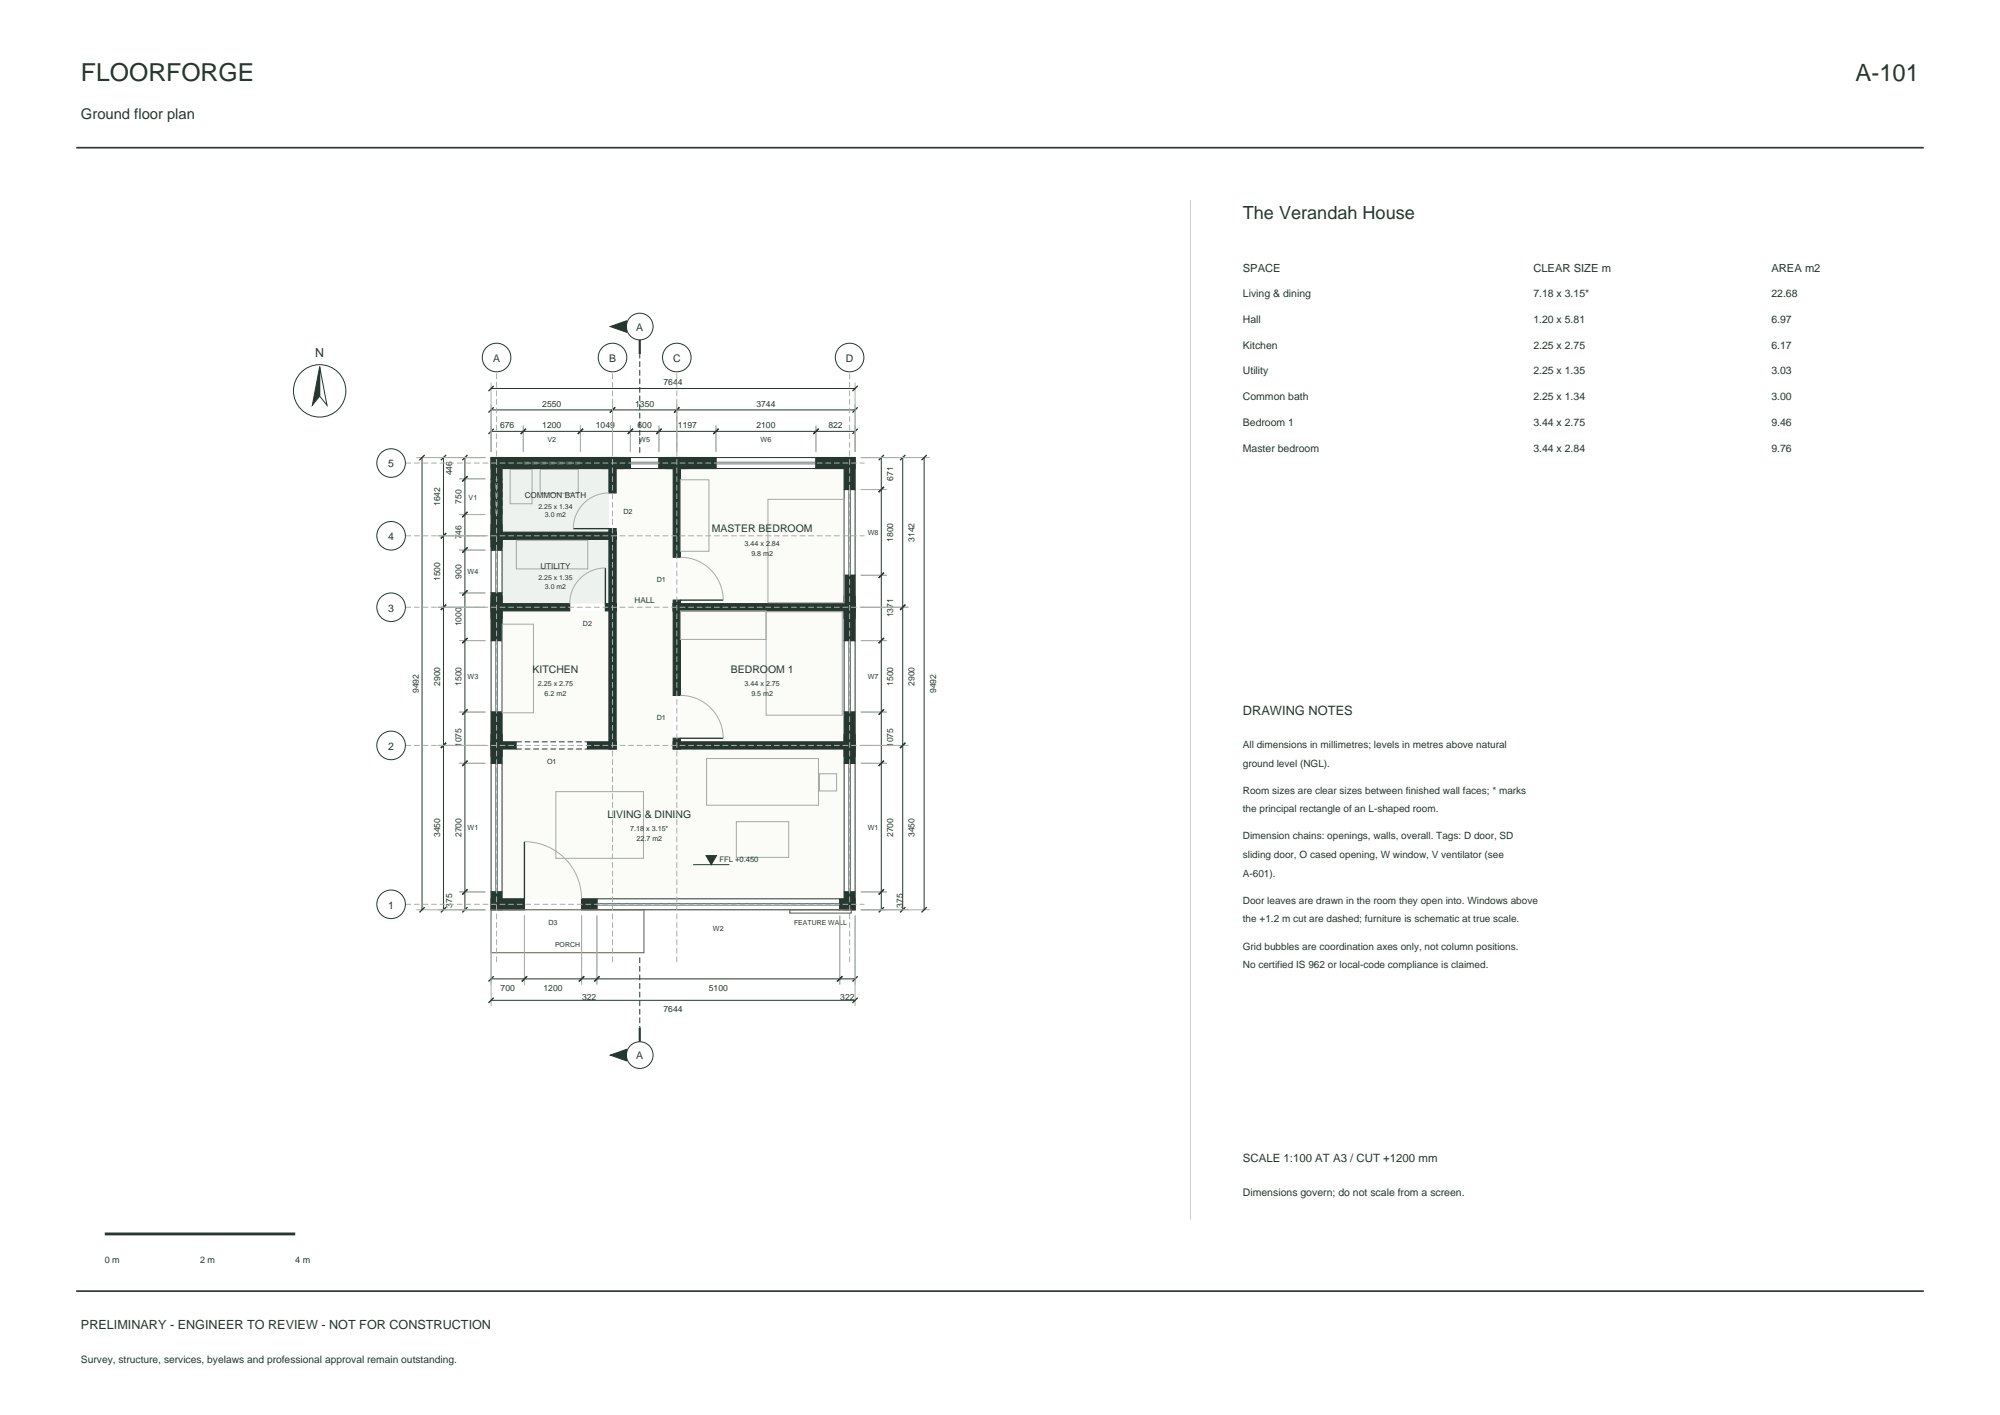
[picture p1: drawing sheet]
<svg xmlns="http://www.w3.org/2000/svg" width="420mm" height="297mm" viewBox="0 0 420 297" stroke-linecap="round" stroke-linejoin="round" font-family="sans-serif">
<path d="M16 31h388M16 271h388" fill="none" stroke="#25372f" stroke-width=".35"/>
<g fill="#fbfbf7">
<path d="M105.4 157.2h24v-.7h12v.7h35.9v31.5h-71.9z" fill-rule="evenodd"/>
<path d="M129.4 98.3h12v58.2h-12z" fill-rule="evenodd"/>
<path d="M105.4 128.2h22.5v27.5h-22.5z" fill-rule="evenodd"/>
</g>
<g fill="#eef2ef">
<path d="M105.4 113.2h22.5v13.5h-22.5z" fill-rule="evenodd"/>
<path d="M105.4 98.3h22.5v13.4h-22.5z" fill-rule="evenodd"/>
</g>
<g fill="#fbfbf7">
<path d="M142.9 128.2h34.4v27.5h-34.4z" fill-rule="evenodd"/>
<path d="M142.9 98.3h34.4v28.4h-34.4z" fill-rule="evenodd"/>
</g>
<g fill="#25372f" stroke="#25372f" stroke-width=".25">
<path d="M103.1 154.2h2.3v6h-2.3z" fill-rule="evenodd"/>
<path d="M103.1 187.2h2.3v3.8h-2.3z" fill-rule="evenodd"/>
<path d="M176.4 188.7h3.2v2.3h-3.2z" fill-rule="evenodd"/>
<path d="M122.1 188.7h3.2v2.3h-3.2z" fill-rule="evenodd"/>
<path d="M103.1 188.7h7v2.3h-7z" fill-rule="evenodd"/>
<path d="M103.1 125.2h2.3v9.3h-2.3z" fill-rule="evenodd"/>
<path d="M103.1 149.5h2.3v9.3h-2.3z" fill-rule="evenodd"/>
<path d="M123.4 155.7h6v1.5h-6z" fill-rule="evenodd"/>
<path d="M103.1 155.7h5.3v1.5h-5.3z" fill-rule="evenodd"/>
<path d="M103.1 110.2h2.3v5.3h-2.3z" fill-rule="evenodd"/>
<path d="M103.1 124.5h2.3v5.3h-2.3z" fill-rule="evenodd"/>
<path d="M127.1 126.7h2.3v1.5h-2.3z" fill-rule="evenodd"/>
<path d="M103.1 126.7h16.5v1.5h-16.5z" fill-rule="evenodd"/>
<path d="M103.1 96h2.3v18.8h-2.3z" fill-rule="evenodd"/>
<path d="M103.1 111.7h26.3v1.5h-26.3z" fill-rule="evenodd"/>
<path d="M103.1 96h27.8v2.3h-27.8z" fill-rule="evenodd"/>
<path d="M127.9 126.7h1.5v30.5h-1.5z" fill-rule="evenodd"/>
<path d="M127.9 111.7h1.5v16.5h-1.5z" fill-rule="evenodd"/>
<path d="M127.9 111h1.5v2.2h-1.5z" fill-rule="evenodd"/>
<path d="M127.9 96h1.5v7.5h-1.5z" fill-rule="evenodd"/>
<path d="M138.4 96h6v2.3h-6z" fill-rule="evenodd"/>
<path d="M126.3 96h6.1v2.3h-6.1z" fill-rule="evenodd"/>
<path d="M141.4 126.7h1.5v19.3h-1.5z" fill-rule="evenodd"/>
<path d="M141.4 155h1.5v2.2h-1.5z" fill-rule="evenodd"/>
<path d="M141.4 155.7h38.2v1.5h-38.2z" fill-rule="evenodd"/>
<path d="M141.4 126h1.5v2.2h-1.5z" fill-rule="evenodd"/>
<path d="M141.4 96h1.5v21h-1.5z" fill-rule="evenodd"/>
<path d="M141.4 126.7h38.2v1.5h-38.2z" fill-rule="evenodd"/>
<path d="M139.8 96h10.6v2.3h-10.6z" fill-rule="evenodd"/>
<path d="M171.3 96h8.3v2.3h-8.3z" fill-rule="evenodd"/>
<path d="M177.3 154.2h2.3v6h-2.3z" fill-rule="evenodd"/>
<path d="M177.3 187.2h2.3v3.8h-2.3z" fill-rule="evenodd"/>
<path d="M177.3 125.2h2.3v9.3h-2.3z" fill-rule="evenodd"/>
<path d="M177.3 149.5h2.3v9.3h-2.3z" fill-rule="evenodd"/>
<path d="M177.3 120.8h2.3v9h-2.3z" fill-rule="evenodd"/>
<path d="M177.3 96h2.3v6.8h-2.3z" fill-rule="evenodd"/>
</g>
<g fill="none" stroke="#25372f" stroke-width=".28">
<path d="M89.2 95.5l-1.1 1.1M93.7 95.5l-1.1 1.1M98.2 100l-1.1 1.1M98.2 95.5l-1.1 1.1M103.7 90l-1.1 1.1M103.7 85.5l-1.1 1.1M103.7 81l-1.1 1.1M110.4 90l-1.1 1.1M122.4 90l-1.1 1.1M129.2 85.5l-1.1 1.1M132.9 90l-1.1 1.1M138.9 90l-1.1 1.1"/>
<path d="M142.7 85.5l-1.1 1.1M150.9 90l-1.1 1.1M171.9 90l-1.1 1.1M180.1 90l-1.1 1.1M180.1 85.5l-1.1 1.1M180.1 81l-1.1 1.1M185.6 95.5l-1.1 1.1M190.1 95.5l-1.1 1.1M194.6 95.5l-1.1 1.1M93.7 111.9l-1.1 1.1M98.2 114.9l-1.1 1.1M98.2 107.4l-1.1 1.1"/>
<path d="M120.4 111h7.5M127.1 119.2v7.5M185.6 102.2l-1.1 1.1M93.7 126.9l-1.1 1.1M98.2 133.9l-1.1 1.1M98.2 123.9l-1.1 1.1M142.9 126h9M185.6 133.9l-1.1 1.1M185.6 120.2l-1.1 1.1M190.1 126.9l-1.1 1.1M93.7 155.9l-1.1 1.1M98.2 159.7l-1.1 1.1"/>
<path d="M98.2 148.9l-1.1 1.1M142.9 155h9M185.6 159.7l-1.1 1.1M185.6 148.9l-1.1 1.1M190.1 155.9l-1.1 1.1M110.1 176.7v12M89.2 190.4l-1.1 1.1M93.7 190.4l-1.1 1.1M98.2 190.4l-1.1 1.1M98.2 186.7l-1.1 1.1M185.6 190.4l-1.1 1.1M185.6 186.7l-1.1 1.1"/>
<path d="M190.1 190.4l-1.1 1.1M194.6 190.4l-1.1 1.1M103.7 204.9l-1.1 1.1M103.7 209.4l-1.1 1.1M110.7 204.9l-1.1 1.1M122.7 204.9l-1.1 1.1M125.9 204.9l-1.1 1.1M176.9 204.9l-1.1 1.1M180.1 204.9l-1.1 1.1M180.1 209.4l-1.1 1.1"/>
</g>
<g fill="none" stroke="#a8afa4" stroke-width=".21">
<path d="M87.4 96h14.5M103.1 80.3v14.5M109.9 89.3v5.5M121.9 89.3v5.5M128.6 84.8v10M132.4 89.3v5.5M138.4 89.3v5.5M142.1 84.8v10M150.4 89.3v5.5M171.3 89.3v5.5M179.6 80.3v14.5M180.8 96h14.5"/>
<path d="M91.9 112.5h10M96.4 115.5h5.5M96.4 108h5.5M96.4 100.5h5.5M127.1 119.2a7.5 7.5 0 0 0-7.5 7.5M127.9 103.5a7.5 7.5 0 0 0-7.5 7.5M142.9 117a9 9 0 0 1 9 9M180.8 102.8h5.5M91.9 127.5h10M96.4 134.5h5.5M96.4 124.5h5.5M180.8 134.5h5.5"/>
<path d="M180.8 127.5h10M180.8 120.8h5.5M91.9 156.5h10M96.4 149.5h5.5M142.9 146a9 9 0 0 1 9 9M180.8 149.5h5.5M180.8 156.5h10M96.4 160.2h5.5M110.1 176.7a12 12 0 0 1 12 12M180.8 160.2h5.5M87.4 191h14.5M96.4 187.2h5.5"/>
<path d="M103.1 192.2v19M110.1 192.2v14.5M122.1 192.2v14.5M125.3 192.2v14.5M176.4 192.2v14.5M179.6 192.2v19M180.8 191h14.5M180.8 187.2h5.5"/>
</g>
<path d="M109.9 96h12M109.9 98.3h12M134.3 95v-20.7M103.1 108v-7.5M105.4 108v-7.5M108.4 157.2h15M108.4 155.7h15M134.3 201v14.7" fill="none" stroke="#25372f" stroke-width=".21" stroke-dasharray="1.2 .6" stroke-linecap="butt"/>
<g fill="none" stroke="#25372f" stroke-width=".21">
<path d="M67.1 77l1.6 8.1-1.6-2zM88.6 96v95M93.1 96v95M97.6 96v95M103.1 90.5h76.5M103.1 86h76.5M103.1 81.5h76.5M109.9 96v2.3M121.9 96v2.3M132.4 96h6v2.3h-6zM150.4 96h20.9v2.3h-20.9zM185.1 96v95"/>
<path d="M189.6 96v95M194.1 96v95M103.1 115.5h2.3v9h-2.3zM103.1 108h2.3M103.1 100.5h2.3M177.3 102.8h2.3v18h-2.3zM103.1 134.5h2.3v15h-2.3zM177.3 134.5h2.3v15h-2.3zM103.1 160.2h2.3v27h-2.3zM177.3 160.2h2.3v27h-2.3zM125.3 188.7h51.1v2.3h-51.1zM145.6 181.5h7.6"/>
<path d="M103.1 205.5h76.5M103.1 210h76.5"/>
<circle cx="104.3" cy="75" r="3"/>
<circle cx="128.6" cy="75" r="3"/>
<circle cx="134.3" cy="68.5" r="2.8"/>
<circle cx="142.1" cy="75" r="3"/>
<circle cx="178.4" cy="75" r="3"/>
<circle cx="67.1" cy="82" r="5.5"/>
<circle cx="82.1" cy="97.2" r="3"/>
<circle cx="82.1" cy="112.5" r="3"/>
<circle cx="82.1" cy="127.5" r="3"/>
<circle cx="82.1" cy="156.5" r="3"/>
<circle cx="82.1" cy="189.8" r="3"/>
<circle cx="134.3" cy="221.5" r="2.8"/>
</g>
<g fill="none" stroke="#5f7d78" stroke-width=".21">
<path d="M132.4 97h6M132.4 97.4h6M150.4 97h20.9M150.4 97.4h20.9M104.1 115.5v9M104.5 115.5v9M178.2 102.8v18M178.6 102.8v18M104.1 134.5v15M104.5 134.5v15M178.2 134.5v15M178.6 134.5v15"/>
<path d="M104.1 160.2v27M104.5 160.2v27M178.2 160.2v27M178.6 160.2v27M125.3 190h51.1M125.3 189.6h51.1"/>
</g>
<path d="M109.9 97h12M109.9 97.4h12M104.1 108v-7.5M104.5 108v-7.5" fill="none" stroke="#5f7d78" stroke-width=".21" stroke-dasharray="1.2 .6" stroke-linecap="butt"/>
<path d="M107.1 98.5h4.6v7.2h-4.6zM113.4 98.5h8v5h-8zM108.4 113.4h15v6h-15zM142.9 100.7h6v15h-6zM161.3 104.8h16v21.7h-16zM105.5 131h6.5v18.6h-6.5zM142.9 128.2h18v6h-18zM160.9 128.4h16v21.7h-16zM148.4 159.2h23.5v9.8h-23.5zM116.7 166.2h18.4v14h-18.4zM154.6 172.5h11v7.5h-11zM172.1 162.4h3.6v3.6h-3.6z" fill="none" stroke="#a3aaa1" stroke-width=".21"/>
<path d="M103.1 191h32.1v9h-32.1zM165.9 191h12.9v.7h-12.9z" fill="none" stroke="#9e653f" stroke-width=".25"/>
<path d="M85.1 97.2h96.5M85.1 112.5h96.5M85.1 127.5h96.5M85.1 156.5h96.5M85.1 189.8h96.5M104.3 202v-124M128.6 202v-124M142.1 202v-124M178.4 202v-124" fill="none" stroke="#a8afa4" stroke-width=".21" stroke-dasharray="1.2 .6" stroke-linecap="butt"/>
<g fill="#25372f" stroke="#25372f" stroke-width=".21">
<path d="M148.3 179.6h2.2l-1.1 1.9z"/>
<path d="M128.1 221.5l3.4-1.2v2.4z"/>
<path d="M128.1 68.5l3.4-1.2v2.4z"/>
<path d="M67.1 77v6.1l-1.5 2z"/>
</g>
<path d="M134.3 71.3v3M134.3 215.7v3" fill="none" stroke="#25372f" stroke-width=".45"/>
<path d="M250 42v214" fill="none" stroke="#c9d0c7" stroke-width=".21"/>
<path d="M22 259h40" fill="none" stroke="#25372f" stroke-width=".6"/>
<text font-size="5.2" fill="#25372f" x="17" y="17">FLOORFORGE</text>
<text font-size="5" fill="#25372f" x="389.7" y="17">A-101</text>
<text font-size="3.8" fill="#25372f" x="261" y="46">The Verandah House</text>
<text font-size="3.1" fill="#25372f" x="17" y="25">Ground floor plan</text>
<text font-size="2.7" fill="#25372f" x="261" y="150">DRAWING NOTES</text>
<g font-size="2.6" fill="#25372f">
<text x="66.2" y="74.8">N</text>
<text x="17" y="279">PRELIMINARY - ENGINEER TO REVIEW - NOT FOR CONSTRUCTION</text>
</g>
<text font-size="2.4" fill="#25372f" x="261" y="244">SCALE 1:100 AT A3 / CUT +1200 mm</text>
<g font-size="2.3" fill="#25372f">
<text x="261" y="57">SPACE</text>
<text x="322" y="57">CLEAR SIZE m</text>
<text x="372" y="57">AREA m2</text>
</g>
<g font-size="2.2" fill="#25372f">
<text x="261" y="62.4">Living &amp; dining</text>
<text x="322" y="62.4">7.18 x 3.15*</text>
<text x="372" y="62.4">22.68</text>
<text x="133.6" y="69.4">A</text>
<text x="261" y="67.8">Hall</text>
<text x="322" y="67.8">1.20 x 5.81</text>
<text x="372" y="67.8">6.97</text>
<text x="103.5" y="75.9">A</text>
<text x="127.9" y="75.9">B</text>
<text x="141.3" y="75.9">C</text>
<text x="177.6" y="75.9">D</text>
<text x="261" y="73.2">Kitchen</text>
<text x="322" y="73.2">2.25 x 2.75</text>
<text x="372" y="73.2">6.17</text>
<text x="261" y="78.6">Utility</text>
<text x="322" y="78.6">2.25 x 1.35</text>
<text x="372" y="78.6">3.03</text>
<text x="261" y="84">Common bath</text>
<text x="261" y="89.4">Bedroom 1</text>
<text x="322" y="84">2.25 x 1.34</text>
<text x="322" y="89.4">3.44 x 2.75</text>
<text x="372" y="84">3.00</text>
<text x="372" y="89.4">9.46</text>
<text x="261" y="94.8">Master bedroom</text>
<text x="322" y="94.8">3.44 x 2.84</text>
<text x="372" y="94.8">9.76</text>
<text x="81.5" y="98.1">5</text>
<text x="81.5" y="113.4">4</text>
<text x="149.5" y="111.8">MASTER BEDROOM</text>
<text x="81.5" y="128.4">3</text>
<text x="111.8" y="141.2">KITCHEN</text>
<text x="153.5" y="141.2">BEDROOM 1</text>
<text x="81.5" y="157.4">2</text>
<text x="127.6" y="171.7">LIVING &amp; DINING</text>
<text x="81.5" y="190.7">1</text>
<text x="133.6" y="222.3">A</text>
<text x="261" y="251">Dimensions govern; do not scale from a screen.</text>
</g>
<g font-size="2.1" fill="#25372f">
<text x="261" y="157">All dimensions in millimetres; levels in metres above natural</text>
<text x="261" y="160.9">ground level (NGL).</text>
<text x="261" y="166.6">Room sizes are clear sizes between finished wall faces; * marks</text>
<text x="261" y="170.5">the principal rectangle of an L-shaped room.</text>
<text x="261" y="176.2">Dimension chains: openings, walls, overall. Tags: D door, SD</text>
<text x="261" y="180.1">sliding door, O cased opening, W window, V ventilator (see</text>
<text x="261" y="184">A-601).</text>
<text x="261" y="189.7">Door leaves are drawn in the room they open into. Windows above</text>
<text x="261" y="193.6">the +1.2 m cut are dashed; furniture is schematic at true scale.</text>
<text x="261" y="199.3">Grid bubbles are coordination axes only, not column positions.</text>
<text x="261" y="203.2">No certified IS 962 or local-code compliance is claimed.</text>
<text x="17" y="286">Survey, structure, services, byelaws and professional approval remain outstanding.</text>
</g>
<g font-size="1.9" fill="#25372f">
<text x="22" y="265">0 m</text>
<text x="42" y="265">2 m</text>
<text x="62" y="265">4 m</text>
</g>
<g font-size="1.8" fill="#25372f">
<text x="139.3" y="80.8">7644</text>
<text x="105" y="89.8">676</text>
<text x="113.9" y="85.3">2550</text>
<text x="113.9" y="89.8">1200</text>
<text x="125.1" y="89.8">1049</text>
<text x="133.4" y="85.3">1350</text>
<text x="133.9" y="89.8">600</text>
<text x="142.4" y="89.8">1197</text>
<text x="158.8" y="89.8">2100</text>
<text x="158.8" y="85.3">3744</text>
<text x="174" y="89.8">822</text>
<text x="94.9" y="99.8" transform="rotate(-90 94.9 99.8)">446</text>
<text x="187.6" y="100.9" transform="rotate(-90 187.6 100.9)">671</text>
<text x="92.4" y="106.3" transform="rotate(-90 92.4 106.3)">1642</text>
<text x="96.9" y="105.8" transform="rotate(-90 96.9 105.8)">750</text>
<text x="96.9" y="113.2" transform="rotate(-90 96.9 113.2)">746</text>
<text x="187.6" y="113.8" transform="rotate(-90 187.6 113.8)">1800</text>
<text x="192.1" y="113.8" transform="rotate(-90 192.1 113.8)">3142</text>
<text x="92.4" y="122" transform="rotate(-90 92.4 122)">1500</text>
<text x="96.9" y="121.5" transform="rotate(-90 96.9 121.5)">900</text>
<text x="96.9" y="131.5" transform="rotate(-90 96.9 131.5)">1000</text>
<text x="187.6" y="129.6" transform="rotate(-90 187.6 129.6)">1371</text>
<text x="92.4" y="144" transform="rotate(-90 92.4 144)">2900</text>
<text x="96.9" y="144" transform="rotate(-90 96.9 144)">1500</text>
<text x="187.6" y="144" transform="rotate(-90 187.6 144)">1500</text>
<text x="192.1" y="144" transform="rotate(-90 192.1 144)">2900</text>
<text x="87.9" y="145.5" transform="rotate(-90 87.9 145.5)">9492</text>
<text x="196.6" y="145.5" transform="rotate(-90 196.6 145.5)">9492</text>
<text x="96.9" y="156.8" transform="rotate(-90 96.9 156.8)">1075</text>
<text x="187.6" y="156.8" transform="rotate(-90 187.6 156.8)">1075</text>
<text x="92.4" y="175.7" transform="rotate(-90 92.4 175.7)">3450</text>
<text x="96.9" y="175.7" transform="rotate(-90 96.9 175.7)">2700</text>
<text x="187.6" y="175.7" transform="rotate(-90 187.6 175.7)">2700</text>
<text x="192.1" y="175.7" transform="rotate(-90 192.1 175.7)">3450</text>
<text x="94.9" y="190.6" transform="rotate(-90 94.9 190.6)">375</text>
<text x="189.6" y="190.6" transform="rotate(-90 189.6 190.6)">375</text>
<text x="105.1" y="208">700</text>
<text x="114.1" y="208">1200</text>
<text x="122.2" y="210">322</text>
<text x="148.8" y="208">5100</text>
<text x="176.5" y="210">322</text>
<text x="139.3" y="212.5">7644</text>
</g>
<g font-size="1.7" fill="#25372f">
<text x="110.2" y="104.4">COMMON BATH</text>
<text x="113.5" y="119.4">UTILITY</text>
<text x="133.3" y="126.5">HALL</text>
</g>
<text font-size="1.6" fill="#25372f" x="151.1" y="180.9">FFL +0.450</text>
<g font-size="1.5" fill="#25372f">
<text x="115" y="92.8">V2</text>
<text x="134.3" y="92.8">W5</text>
<text x="159.7" y="92.8">W6</text>
<text x="98.4" y="104.8">V1</text>
<text x="130.9" y="107.8">D2</text>
<text x="182.2" y="112.4">W8</text>
<text x="156.4" y="114.6">3.44 x 2.84</text>
<text x="157.8" y="116.7">9.8 m2</text>
<text x="98.2" y="120.6">W4</text>
<text x="137.9" y="122.1">D1</text>
<text x="122.4" y="131.3">D2</text>
<text x="98.2" y="142.6">W3</text>
<text x="112.9" y="144">2.25 x 2.75</text>
<text x="156.4" y="144">3.44 x 2.75</text>
<text x="182.2" y="142.6">W7</text>
<text x="114.4" y="146.1">6.2 m2</text>
<text x="157.8" y="146.1">9.5 m2</text>
<text x="137.9" y="151.1">D1</text>
<text x="114.9" y="160.3">O1</text>
<text x="98.2" y="174.3">W1</text>
<text x="132.4" y="174.5">7.18 x 3.15*</text>
<text x="133.7" y="176.6">22.7 m2</text>
<text x="182.2" y="174.3">W1</text>
<text x="115.2" y="194.1">D3</text>
<text x="149.7" y="195.4">W2</text>
</g>
<g font-size="1.4" fill="#25372f">
<text x="113.1" y="106.8">2.25 x 1.34</text>
<text x="114.4" y="108.6">3.0 m2</text>
<text x="113.1" y="121.7">2.25 x 1.35</text>
<text x="114.4" y="123.5">3.0 m2</text>
<text x="166.8" y="194.2">FEATURE WALL</text>
<text x="116.6" y="198.8">PORCH</text>
</g>
</svg>
